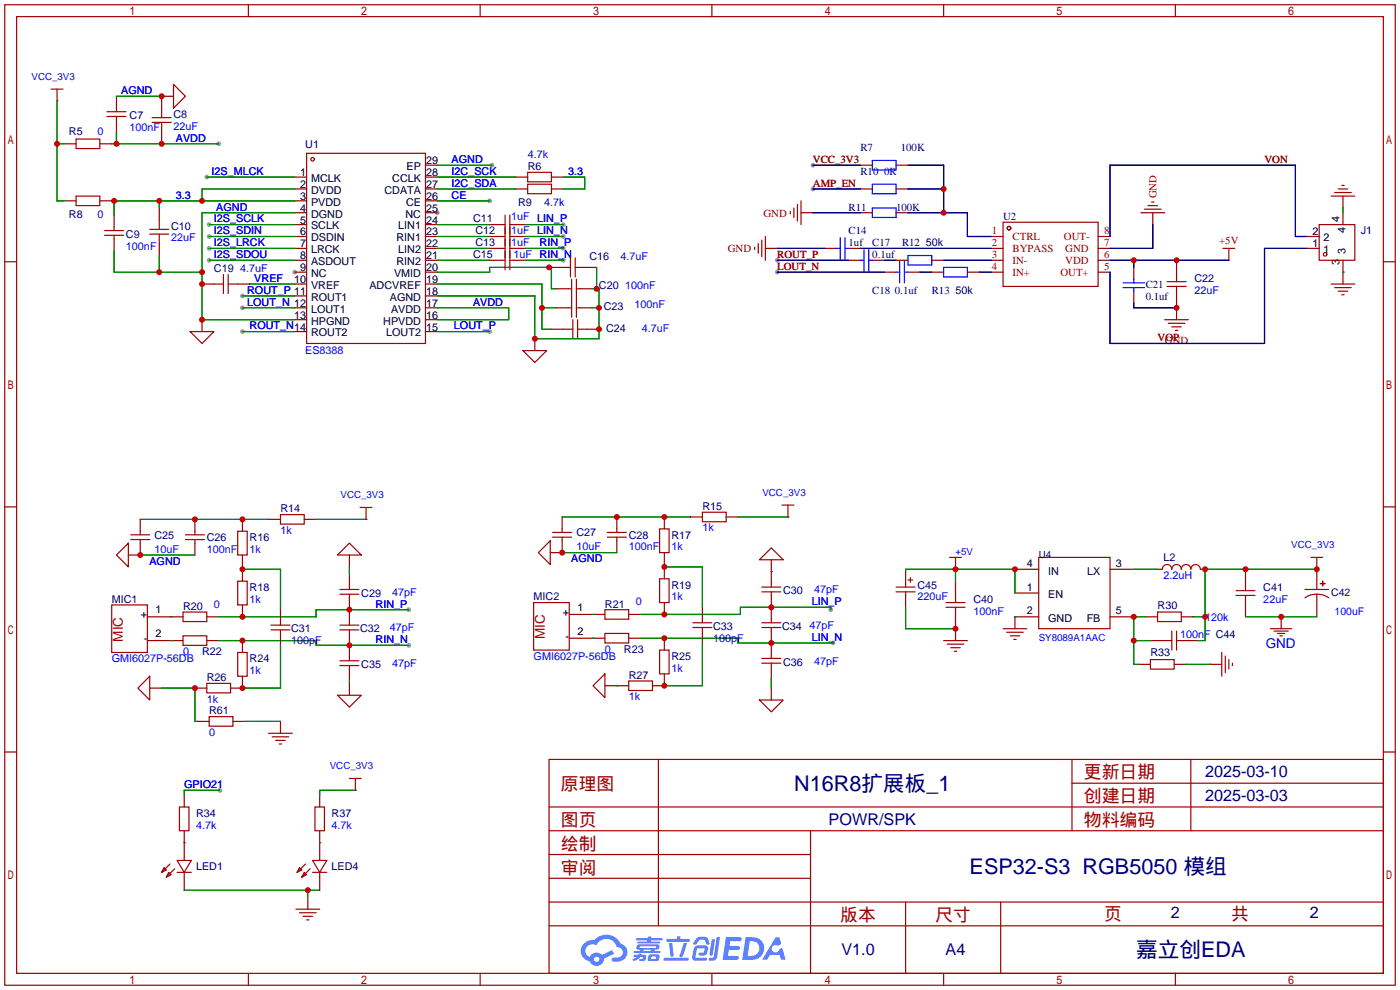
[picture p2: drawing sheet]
<svg xmlns="http://www.w3.org/2000/svg" width="299mm" height="212mm" viewBox="0 0 299 212" stroke-linecap="round" stroke-linejoin="round" font-family="sans-serif">
<g fill="#999">
<circle cx="63" cy="58.2" r=".51"/>
<circle cx="93.5" cy="45.5" r=".51"/>
<circle cx="47" cy="168.9" r=".51"/>
<circle cx="166.1" cy="55.6" r=".51"/>
<circle cx="166.1" cy="58.2" r=".51"/>
<circle cx="173.7" cy="40.4" r=".51"/>
<circle cx="105.2" cy="35.3" r=".51"/>
<circle cx="104.6" cy="42.9" r=".51"/>
<circle cx="51.8" cy="63.2" r=".51"/>
<circle cx="51.8" cy="65.8" r=".51"/>
<circle cx="51.8" cy="70.9" r=".51"/>
<circle cx="44.7" cy="53.1" r=".51"/>
<circle cx="44.7" cy="55.6" r=".51"/>
<circle cx="44.7" cy="48" r=".51"/>
<circle cx="44.7" cy="50.5" r=".51"/>
<circle cx="104.6" cy="70.9" r=".51"/>
<circle cx="44.2" cy="37.8" r=".51"/>
<circle cx="46.7" cy="30.7" r=".51"/>
<circle cx="173.7" cy="35.3" r=".51"/>
<circle cx="120.4" cy="48" r=".51"/>
<circle cx="120.4" cy="50.5" r=".51"/>
<circle cx="120.4" cy="53.1" r=".51"/>
<circle cx="120.4" cy="55.6" r=".51"/>
<circle cx="87.4" cy="130.3" r=".51"/>
<circle cx="87.4" cy="137.9" r=".51"/>
<circle cx="177.5" cy="130.3" r=".51"/>
<circle cx="178.1" cy="137.4" r=".51"/>
</g>
<g fill="none" stroke="#a10000" stroke-width=".25">
<path d="M1 1h297.2v209.6h-297.2zM3.6 3.6h292.1v204.4h-292.1zM53.1 1v2.6M102.6 1v2.6M152.1 1v2.6M201.7 1v2.6M251.2 1v2.6M1 55.9h2.6M295.7 55.9h2.5M1 108.3h2.6M295.7 108.3h2.5M1 160.7h2.6"/>
<path d="M117.3 162.3h178.4v45.7h-178.4zM117.3 177.5h178.4M117.3 172.5h178.4M140.7 162.3v35.6M173.2 177.5v30.5M229.1 162.3v15.2M229.1 167.4h66.6M254.5 162.3v15.2M295.7 160.7h2.5M117.3 182.6h55.9M117.3 197.9h178.4M117.3 192.8h178.4"/>
<path d="M117.3 187.7h55.9M193.5 192.8v15.2M213.9 192.8v15.2M53.1 208v2.6M102.6 208v2.6M152.1 208v2.6M201.7 208v2.6M251.2 208v2.6"/>
</g>
<g fill="#5487ff">
<path d="M155.2 200.3h2.6a.48 .48 0 0 1 .7 .4 .48 .48 0 0 1-.6 .4h-1.8l-.2 1.1h1.9a.43 .43 0 0 1 .4 .4 .43 .43 0 0 1-.5 .4h-1.9l-.2 1.3h1.7a.45 .45 0 0 1 .5 .2 .45 .45 0 0 1-.1 .6h-3.3z"/>
<path d="M165.7 200.3h.9l.4 1.5-.8 .3a.84 .84 0 0 0-1.2 .3 .84 .84 0 0 0 .4 1.1 .84 .84 0 0 0 1.1-.4l.1-.2 .6-.3 .7 2.5h-1l-.2-1h-2.1l-.6 1h-1.1z"/>
<path d="M152.1 200.8h.7l-.5 3.1a.36 .36 0 0 1-.3 .3 .36 .36 0 0 1-.4-.3z"/>
<path d="M153.2 200.2h.7l-.6 4.3a1.13 1.13 0 0 1-1.8 .6l.2-.4h.7l.2-.2z"/>
<path d="M148.9 200.6l.6-.4h1a.77 .77 0 0 1 .9 .5l.3 1-.2 .2h-.5l-.3-.9-.2-.2-1 .1-.7 1-.6-.1-.1-.2z"/>
<path d="M148.4 202.4l.6-.3h1.7a.81 .81 0 0 1 .7 .5 .81 .81 0 0 1-.2 .8 .81 .81 0 0 1-.9 .8h-.7a.32 .32 0 0 1-.3-.3 .32 .32 0 0 1 .4-.3h.7l.2-.9-1.6 .1-.4 1.8 2.2 .1a.32 .32 0 0 1 .3 .4 .32 .32 0 0 1-.4 .2h-2.2l-.5-.3-.1-.5z"/>
<path d="M141.9 204.7h5a.33 .33 0 0 1 .3 .3 .33 .33 0 0 1-.3 .3h-4.9l-.2-.1z"/>
<path d="M146.1 201.5h.8l-.7 2a.98 .98 0 0 1-.7 1.1l-.3-.3z"/>
<path d="M143 201.6h.7l.3 2.5a.34 .34 0 0 1-.3 .4 .34 .34 0 0 1-.4-.3z"/>
<path d="M142.5 200.7h2.1l.3-.6h.6l-.1 .6h1.7a.32 .32 0 0 1 .4 .3 .32 .32 0 0 1-.4 .3h-4.5l-.2-.2z"/>
<path d="M135.5 204.1h.9l.1-.3h.6v.3h.8a.82 .82 0 0 1-.5 1.3h-.8v-.4l.7-.1 .1-.3a.68 .68 0 0 0-1 .4l-1.1 .4-.1-.4 .9-.5h-.7z"/>
<path d="M136 200.5h2.4l.1-.3h.7v.3h2.2l.2 .3-.2 .2h-2.3v.2h1.8l.2 .3-.2 .1h-4.5l-.1-.4h2l.1-.2h-2.3l-.1-.2z"/>
<path d="M159.4 200.3l-.8 4.9h1.7a2.5 2.5 0 0 0 3-2.5 2.5 2.5 0 0 0-3.1-2.4zM160.3 201.1a1.61 1.61 0 0 1 2 1.5 1.61 1.61 0 0 1-1.8 1.7h-.7z"/>
<path d="M136.2 202a.55 .55 0 0 0-.2 .8 .55 .55 0 0 0 .7 .2l.1 .3h-1.3v.3l5.4 .1 .3-.2-.2-.2h-1.2l.2-.3a.7 .7 0 0 0 .8-.3 .7 .7 0 0 0 0-.8l-4.2-.1zM136.8 202.3l3.3-.1 .1 .1-.2 .3h-3.2zM137.5 203h1.7l-.2 .3h-1.4z"/>
<path d="M138.6 204.2a1.05 1.05 0 0 0 0 1.2 2.91 2.91 0 0 0 2.2-.2 .98 .98 0 0 0 0-1.2h-1.6zM139.2 204.5l.9-.1 .1 .4-.2 .2-.8-.1z"/>
<path d="M124.9 201.6a2.23 2.23 0 0 0-.7 2.3 2.23 2.23 0 0 0 1.8 1.6 1.58 1.58 0 0 0 1.8 .9 1.58 1.58 0 0 0 1.3-1.5l2.2-1.1-.5-.7-2.1 1a1.65 1.65 0 0 0-2.7 .4 1.45 1.45 0 0 1-.8-1.9 1.45 1.45 0 0 1 2-.7l.3 .1a2.3 2.3 0 0 1 2.3-1.3 2.3 2.3 0 0 1 2 1.7 1.12 1.12 0 0 1 1.3 1 1.12 1.12 0 0 1-1.1 1.2h-.7a.45 .45 0 0 0-.6 .4 .45 .45 0 0 0 .5 .5 2.21 2.21 0 0 0 2.2-.5 2.21 2.21 0 0 0 .5-2.3 2.13 2.13 0 0 0-1.3-1.1 3.3 3.3 0 0 0-5.6-.7l-1.1 .1zM127 205a.57 .57 0 0 1 1.1 0 .57 .57 0 0 1-1.1 0z"/>
</g>
<g fill="none" stroke="#870000" stroke-width=".25">
<path d="M12.2 21.6h.1M13.7 30.7h2.6M21.3 30.7h2.6M24.9 20.6v2.5M24.9 25.7v2.5M34.5 28.2v2.5M37.1 20.6h-2.6v2.5M63 37.8h2.5M90.9 37.8h2.6M90.9 35.3h2.6M110.2 37.8h2.6M117.9 37.8h2.5"/>
<path d="M183.9 35.3h2.5M191.5 35.3h2.6M13.7 42.9h2.6M21.3 42.9h2.6M24.4 46v2.5M24.4 51.1v2.5M34 44.4v2.6M34 52.1v2.5M63 50.5h2.5M63 53.1h2.5M63 55.6h2.5M63 58.2h2.5"/>
<path d="M63 45.5h2.5M63 40.4h2.5M63 48h2.5M63 42.9h2.5M90.9 50.5h2.6M90.9 53.1h2.6M90.9 55.6h2.6M90.9 58.2h2.6M90.9 45.5h2.6M90.9 40.4h2.6M90.9 48h2.6M90.9 42.9h2.6"/>
<path d="M104.6 50.5h2.6M104.6 53.1h2.6M104.6 55.6h2.6M104.6 48h2.6M109.7 50.5h2.6M109.7 53.1h2.6M109.7 55.6h2.6M109.7 48h2.6M110.2 40.4h2.6M117.3 57.2h2.6M117.9 40.4h2.5M125 57.2h2.5"/>
<path d="M166.1 53.1h.1M173.7 45.5h.1M176.3 53.1h2.5M181.4 53.1h2.5M181.4 55.6h2.5M183.9 45.5h2.5M183.9 40.4h2.5M186.4 55.6h2.6M189 58.2h2.5M191.5 55.6h2.6M191.5 45.5h2.6M191.5 40.4h2.6"/>
<path d="M194.1 58.2h2.5M199.1 55.6h2.6M199.1 58.2h2.6M206.8 58.2h2.5M211.8 50.5h2.6M211.8 53.1h2.6M211.8 55.6h2.6M211.8 58.2h2.6M234.7 50.5h2.5M234.7 53.1h2.5M234.7 55.6h2.5M234.7 58.2h2.5"/>
<path d="M242.3 57.2v2.5M246.4 48h.1M251.5 55.6v2.6M262.6 55.6h.1M279.4 50.5h2.5M279.4 53.1h2.5M287 41.9v2.5M287 45.5v2.5M287 55.6v5.1M43.2 60.7h2.5M43.2 68.3v2.6M50.8 60.7h2.5"/>
<path d="M63 65.8h2.5M63 60.7h2.5M63 63.2h2.5M63 68.3h2.5M63 70.9h2.5M90.9 65.8h2.6M90.9 60.7h2.6M90.9 63.2h2.6M90.9 68.3h2.6M90.9 70.9h2.6M114.3 72.4v2.5M117.9 70.4h2.5"/>
<path d="M118.9 65.8h2.5M118.9 61.7h2.5M124 65.8h2.5M124 61.7h2.5M125.5 70.4h2.5M242.3 62.2v2.6M251.5 65.8h.1M251.5 63.2v2.6M30 111v2.5M30 116.1v2.5h-2.6M41.7 111v2.5M41.7 116.1v2.5"/>
<path d="M51.8 111v2.5M51.8 118.6v2.6M57.4 111h2.5M65 111h2.6M74.7 118.6v2.6M78.2 111h.1M120.1 110.5v2.5M120.1 115.6v2.5h-2.5M131.8 110.5v2.5M131.8 115.6v2.5M142 110.5v2.5M142 118.1v2.5"/>
<path d="M147.6 110.5h2.5M155.2 110.5h2.5M164.8 119.6v5.1M168.4 110.5h.1M31.5 131.8h7.6M31.5 136.9h7.6M44.2 131.8h2.5M44.2 136.9h2.5M51.8 121.7v2.5M51.8 129.3v2.5M51.8 136.9v2.5M59.9 130.3v2.5"/>
<path d="M59.9 135.4v2.5M74.7 122.7v2.5M74.7 127.8v5M74.7 135.4v5.1M121.7 136.4h7.6M121.7 131.3h7.6M134.4 136.4h2.5M134.4 131.3h2.5M142 121.2v2.5M142 128.8v2.5M142 136.4v2.5M150.1 129.8v2.5"/>
<path d="M150.1 134.9v2.5M164.8 127.3v5M164.8 134.9v5.1M193.5 122.2v2.5M193.5 127.3v2.5M204.2 121.7h.1M204.2 134.4h.1M204.2 124.2v2.5M204.2 131.8v2.6M216.9 131.8h.1M216.9 126.7h5.1M216.9 131.8h5.1"/>
<path d="M216.9 121.7h5.1M237.2 131.8h5.1M237.2 121.7h5.1M244.9 131.8h2.5M245.9 136.9h2.5M247.4 121.7h1M252.5 131.8h2.5M253.5 136.9h2.5M256.5 121.7h1.1M266.2 121.7v2.5M266.2 129.3v2.5M273.8 131.8h.1"/>
<path d="M281.4 121.7h.1M281.4 121.7v4.3M281.4 127v4.8M32 147.1h2.5M41.7 147.1h2.5M42.2 154.2h2.5M49.8 154.2h2.5M51.8 144.5v2.6h-2.5M59.9 154.2v2.5M74.7 143v2.5M74.7 146.1v2.5M129.3 146.6h5.1"/>
<path d="M142 144v2.6h-2.6M164.8 142.5v2.5M164.8 147.1v2.5M243.3 142h2.6M251 142h2.5M258.6 142h.1M39.4 169.9v2.6M39.4 177.5v6.4M68.3 169.9v2.6M68.3 177.5v6.4M75.9 168.9h.1M39.4 186.4v3.8"/>
<path d="M65.8 191.8v2.5M68.3 186.4v3.8"/>
</g>
<g fill="none" stroke="#a10000" stroke-width=".25">
<path d="M10.9 19.1h2.6M12.2 19.1v2.5M37.1 18l2.5 2.6-2.5 2.5zM16.3 29.7h5v2.1h-5zM22.9 24.9h4M22.9 23.9h4M24.9 23.1v.8M24.9 24.9v.8M32.5 26.2h4.1M32.5 25.1h4.1M34.5 23.1v2M34.5 26.2v2"/>
<path d="M65.5 32.8h25.4v40.6h-25.4zM112.8 36.8h5.1v2.1h-5.1zM112.8 39.4h5.1v2h-5.1zM286.8 39.6h.5M16.3 41.9h5v2h-5zM22.4 50.3h4M22.4 49.3h4M24.4 48.5v.8M24.4 50.3v.8M32 50h4.1M32 49h4.1M34 47v2"/>
<path d="M34 50v2.1M47.8 58.7v4M48.8 58.7v4M107.2 48h.7M107.2 50.5h.7M107.2 53.1h.7M107.2 55.6h.7M107.9 46v11.7M109 46v11.7M109 48h.7M109 50.5h.7M109 53.1h.7"/>
<path d="M109 55.6h.7M119.9 57.2h2M121.9 55.1v4.1M122.2 59.7v8.1M122.9 55.1v4.1M122.9 57.2h2.1M123.2 59.7v8.1M214.4 47.5h20.3v13.7h-20.3zM251.5 58.2v2M281.9 48h7.7v7.6h-7.7zM284.5 41.9h5.1M285.2 41.1h3.6"/>
<path d="M286 40.4h2M40.6 70.9h5.1l-2.5 2.5zM45.7 60.7h2.1M48.8 60.7h2M111.8 74.9h5l-2.5 2.6zM120.4 70.4h2M121.4 61.7h.8M121.4 65.8h.8M122.4 68.3v4.1M123.2 61.7h.8M123.2 65.8h.8M123.4 68.3v4.1"/>
<path d="M123.4 70.4h2.1M249.4 61.2h4.1M249.4 60.2h4.1M251.5 61.2v2M284.5 60.7h5.1M285.2 61.5h3.6M286 62.2h2M286.8 63h.5M27.4 116.1v5.1l-2.5-2.6zM27.9 115.3h4.1M27.9 114.3h4.1M30 113.5v.8"/>
<path d="M30 115.3v.8M39.6 115.3h4.1M39.6 114.3h4.1M41.7 113.5v.8M41.7 115.3v.8M50.8 113.5h2v5.1h-2zM59.9 110h5.1v2h-5.1zM74.7 116.1l2.5 2.5h-5.1zM77 108.5h2.5M78.2 108.5v2.5M117.6 115.6v5l-2.5-2.5zM118.1 114.8h4.1"/>
<path d="M118.1 113.8h4.1M120.1 113v.8M120.1 114.8v.8M129.8 114.8h4.1M129.8 113.8h4.1M131.8 113v.8M131.8 114.8v.8M141 113h2v5.1h-2zM150.1 109.5h5.1v2h-5.1zM162.3 119.6l2.5-2.5 2.6 2.5zM167.1 107.9h2.6M168.4 107.9v2.6"/>
<path d="M202.9 119.1h2.6M204.2 119.1v2.6M222 119.1h15.2v15.3h-15.2zM280.2 119.1h2.5M281.4 119.1v2.6M23.9 129.3h7.6v10.1h-7.6zM39.1 130.8h5.1v2h-5.1zM39.1 135.9h5.1v2h-5.1zM50.8 124.2h2v5.1h-2zM50.8 139.4h2v5.1h-2zM57.9 134.6h4.1M57.9 133.6h4.1"/>
<path d="M59.9 132.8v.8M59.9 134.6v.8M72.6 126h4.1M72.6 134.6h4.1M72.6 133.6h4.1M72.6 127h4.1M74.7 125.2v.8M74.7 127v.8M74.7 132.8v.8M74.7 134.6v.8M114 128.8h7.7v10.1h-7.7zM129.3 130.3h5.1v2h-5.1z"/>
<path d="M129.3 135.4h5.1v2h-5.1zM141 123.7h2v5.1h-2zM141 138.9h2v5.1h-2zM148.1 134.1h4M148.1 133.1h4M150.1 132.3v.8M150.1 134.1v.8M162.8 134.1h4.1M162.8 133.1h4.1M162.8 126.5h4.1M162.8 125.5h4.1M164.8 124.7v.8"/>
<path d="M164.8 126.5v.8M164.8 132.3v.8M164.8 134.1v.8M164.8 140v.7M191.5 126.5h4.1M191.5 125.5h4.1M193.5 124.7v.8M193.5 126.5v.8M194.1 124h1M194.6 123.4v1.1M201.7 136.9h5.1M202.2 129.8h4"/>
<path d="M202.2 128.8h4M202.4 137.7h3.6M203.2 138.4h2M204 139.2h.5M204.2 126.7v2.1M204.2 129.8v2M204.2 134.4v2.5M214.4 134.4h5.1M215.1 135.1h3.6M215.9 135.9h2M216.7 136.7h.5M216.9 131.8v2.6"/>
<path d="M247.4 130.8h5.1v2h-5.1zM248.4 121.7a1.02 1.02 0 0 1 1-1 1.02 1.02 0 0 1 1 1 1.02 1.02 0 0 1 1.1-1.1 1.02 1.02 0 0 1 1 1.1 1.02 1.02 0 0 1 1-1.1 1.02 1.02 0 0 1 1 1.1 1.02 1.02 0 0 1 1-1.1 1.02 1.02 0 0 1 1 1.1M248.4 136.9h2M250.4 134.9v4M251.5 136.9h2M251.5 134.9v4M261.1 139.4v5.1M264.2 127.3h4M264.2 126.2h4M266.2 124.2v2M266.2 127.3v2M271.5 134.4h4.6"/>
<path d="M272.3 134.9h3M273 135.4h1.6M273.6 135.9h.5M273.8 131.8v2.6M278.9 127.8a4.6 4.6 0 0 1 5.1 0M278.9 126h5.1M282.2 124.7h1zM282.7 124.2v1zM29.5 147.1l2.5-2.6v5.1zM44.2 146.1h5.1v2h-5.1zM44.7 153.2h5.1v2h-5.1zM57.4 156.7h5.1"/>
<path d="M58.2 157.5h3.5M58.9 158.2h2.1M59.7 159h.5M72.1 148.6h5.1l-2.5 2.5zM72.6 142.2h4.1M72.6 141.2h4.1M74.7 140.5v.7M74.7 142.2v.8M126.7 146.6l2.6-2.6v5.1zM134.4 145.5h5v2.1h-5zM162.3 149.6h5.1l-2.6 2.5zM162.8 141.7h4.1"/>
<path d="M162.8 140.7h4.1M164.8 141.7v.8M245.9 141h5.1v2h-5.1zM258.6 142h2.5M261.9 140.2v3.6M262.6 141v2M263.4 141.7v.5M38.4 172.5h2v5h-2zM67.3 172.5h2v5h-2zM74.7 166.4h2.5M75.9 166.4v2.5M35.1 185.4l.5 .5-1.1 .5z"/>
<path d="M36.1 186.4l.5 .5-1 .6zM36.3 184.7l-1.8 1.7M37.3 185.7l-1.7 1.8M37.8 183.9h3.1l-1.5 2.5zM37.8 186.4h3.1M63.2 194.3h5.1M64 185.4l.5 .5-1 .5zM64 195.1h3.6M64.8 195.8h2M65 186.4l.5 .5-1 .6zM65.3 184.7l-1.8 1.7M65.5 196.6h.5"/>
<path d="M66.3 185.7l-1.8 1.8M66.8 183.9h3l-1.5 2.5zM66.8 186.4h3"/>
<circle cx="66.8" cy="34" r=".38"/>
<circle cx="215.6" cy="48.8" r=".38"/>
<circle cx="283.2" cy="54.4" r=".38"/>
</g>
<g fill="none" stroke="#008700" stroke-width=".25">
<path d="M12.2 21.6v21.3h1.5M12.2 30.7h1.5M23.9 30.7h22.8M24.9 28.2v2.5M24.9 20.6h9.6M44.2 37.8h18.8M93.5 35.3h11.7M93.5 37.8h16.7M120.4 37.8h4.6v2.6h-4.6M23.9 42.9h39.1M24.4 42.9v3.1M24.4 53.6v4.6h18.8"/>
<path d="M34 42.9v1.5M34 54.6v3.6M44.7 48h18.3M44.7 50.5h18.3M44.7 53.1h18.3M44.7 55.6h18.3M63 40.4h-19.8v2.5M63 45.5h-19.8v22.8h19.8M93.5 40.4h16.7M93.5 42.9h11.1M93.5 48h11.1M93.5 50.5h11.1"/>
<path d="M93.5 53.1h11.1M93.5 55.6h11.1M93.5 58.2h11.1v-1h13.3v4.5h1M112.3 48h8.1M112.3 50.5h8.1M112.3 53.1h8.1M112.3 55.6h8.1M127.5 57.2v4.5M287 58.2h.1M287 44.4v1.1M51.8 65.8h11.2M51.8 63.2h11.2"/>
<path d="M51.8 70.9h11.2M53.3 60.7h9.7M93.5 60.7h22.3v9.7h2.1M93.5 65.8h15.2v2.5h-15.2M93.5 70.9h11.1M115.8 65.8h3.1M126.5 65.8h1.5M126.5 61.7h1.5v10.7h-13.7v-9.2h-20.8M30 111h27.4M30 118.6h11.7M67.6 111h10.6M120.1 110.5h27.5"/>
<path d="M120.1 118.1h11.7M157.7 110.5h10.7M36.6 131.8h.1M36.6 136.9h.1M46.7 136.9h20.9v1h19.8M51.8 121.2v.5h8.1v8.6M59.9 137.9v9.2h-8.1M74.7 121.2v1.5M87.4 130.3h-19.8v1.5h-20.9M126.7 131.3h.1M126.7 136.4h.1M136.9 136.4h20.8v1h20.4"/>
<path d="M142 120.6v.6h8.1v8.6M150.1 137.4v9.2h-8.1M164.8 122.2h.1M177.5 130.3v-.5h-19.3v1.5h-21.3M193.5 122.2v-.5h23.4v5M193.5 129.8v4.6h10.7M204.2 121.7v2.5M216.9 131.8h.1M242.3 121.7h5.1M242.3 136.9h3.6M244.9 131.8h-2.6v10.2h1M255 131.8h2.6"/>
<path d="M266.2 131.8h15.2M281.4 121.7h-23.8v15.2h-1.6M34.5 147.1h7.2v7.1h.5M52.3 154.2h7.6M74.7 145.5v.6M131.8 146.6h.1M164.8 145v2.1M253.5 142h5.1M47 168.9h-7.6v1M75.9 168.9h-7.6v1M39.4 180.1h.1M39.4 190.2h28.9"/>
<path d="M65.8 190.2v1.6M68.3 180.1h.1"/>
</g>
<g fill="none" stroke="#00f" stroke-width=".25">
<path d="M186.4 34.3h5.1v2h-5.1zM186.4 39.4h5.1v2h-5.1zM178.8 53.1h.8M179.6 50.8v4.6M180.6 53.1h.8M180.6 50.8v4.6M183.9 55.6h.8M184.7 53.3v4.6M185.7 55.6h.7M185.7 53.3v4.6M186.4 44.4h5.1v2.1h-5.1zM191.5 58.2h.8"/>
<path d="M192.3 55.9v4.6M193.3 58.2h.8M193.3 55.9v4.6M194.1 54.6h5v2h-5zM201.7 57.2h5.1v2h-5.1zM242.3 59.7v.8M240 61.5h4.6M240 60.5h4.6M242.3 61.5v.7"/>
</g>
<g fill="none" stroke="#800000" stroke-width=".25">
<path d="M161.3 52.8v.5M162.1 52.1v2M162.8 51.3v3.6M163.6 53.1h2.5M163.6 50.5v5.1M168.9 45.2v.5M169.7 44.4v2.1M170.4 43.7v3.5M171.2 45.5h2.5M171.2 42.9v5.1M243.8 45.5h5.1M244.6 44.7h3.6"/>
<path d="M245.4 43.9h2M246.1 43.2h.5M246.4 45.5v2.5M261.4 53.1h2.5M262.6 53.1v2.5M248.9 68.3h5.1M249.7 69.1h3.5M250.4 69.8h2.1M251.2 70.6h.5M251.5 65.8v2.5"/>
</g>
<g fill="none" stroke="#000080" stroke-width=".25">
<path d="M173.7 35.3h10.2M194.1 35.3h7.6v10.2M166.1 55.6h15.3M166.1 58.2h22.9M166.1 53.1h10.2M173.7 45.5h10.2M173.7 40.4h10.2M183.9 53.1h27.9M189 55.6h2.5M194.1 45.5h12.7v5h5M194.1 40.4h7.6M196.6 58.2h2.5"/>
<path d="M201.7 55.6h10.1M209.3 58.2h2.5M237.2 55.6h25.4M237.2 50.5v-15.2h39.7v15.2h2.5M242.3 55.6v1.6M246.4 48v5.1h-9.2M279.4 53.1h-9.1v20.3h-33.1v-15.2M242.3 64.8v1h9.2"/>
</g>
<g fill="#c00">
<circle cx="216.9" cy="121.7" r=".63"/>
<circle cx="204.2" cy="121.7" r=".63"/>
<circle cx="242.3" cy="131.8" r=".63"/>
<circle cx="242.3" cy="136.9" r=".63"/>
<circle cx="257.6" cy="121.7" r=".63"/>
<circle cx="257.6" cy="131.8" r=".63"/>
<circle cx="266.2" cy="121.7" r=".63"/>
<circle cx="281.4" cy="121.7" r=".63"/>
<circle cx="273.8" cy="131.8" r=".63"/>
<circle cx="65.8" cy="190.2" r=".63"/>
<circle cx="201.7" cy="45.5" r=".63"/>
<circle cx="201.7" cy="40.4" r=".63"/>
<circle cx="242.3" cy="55.6" r=".63"/>
<circle cx="251.5" cy="55.6" r=".63"/>
<circle cx="251.5" cy="65.8" r=".63"/>
<circle cx="115.8" cy="65.8" r=".63"/>
<circle cx="43.2" cy="42.9" r=".63"/>
<circle cx="34" cy="42.9" r=".63"/>
<circle cx="24.4" cy="42.9" r=".63"/>
<circle cx="24.9" cy="30.7" r=".63"/>
<circle cx="34.5" cy="30.7" r=".63"/>
<circle cx="12.2" cy="30.7" r=".63"/>
<circle cx="34.5" cy="20.6" r=".63"/>
<circle cx="117.3" cy="57.1" r=".63"/>
<circle cx="51.8" cy="131.8" r=".63"/>
<circle cx="74.7" cy="130.3" r=".63"/>
<circle cx="51.8" cy="136.9" r=".63"/>
<circle cx="74.7" cy="137.9" r=".63"/>
<circle cx="51.8" cy="121.7" r=".63"/>
<circle cx="41.7" cy="111" r=".63"/>
<circle cx="51.8" cy="111" r=".63"/>
<circle cx="30" cy="118.6" r=".63"/>
<circle cx="114.3" cy="72.4" r=".63"/>
<circle cx="128" cy="70.4" r=".63"/>
<circle cx="128" cy="65.8" r=".63"/>
<circle cx="127.5" cy="61.7" r=".63"/>
<circle cx="43.2" cy="68.3" r=".63"/>
<circle cx="43.2" cy="60.7" r=".63"/>
<circle cx="43.2" cy="58.2" r=".63"/>
<circle cx="34" cy="58.2" r=".63"/>
<circle cx="51.8" cy="147.1" r=".63"/>
<circle cx="41.7" cy="147.1" r=".63"/>
<circle cx="142" cy="131.3" r=".63"/>
<circle cx="164.8" cy="129.8" r=".63"/>
<circle cx="142" cy="136.4" r=".63"/>
<circle cx="164.8" cy="137.4" r=".63"/>
<circle cx="142" cy="121.2" r=".63"/>
<circle cx="131.8" cy="110.5" r=".63"/>
<circle cx="142" cy="110.5" r=".63"/>
<circle cx="120.1" cy="118.1" r=".63"/>
<circle cx="142" cy="146.6" r=".63"/>
<circle cx="204.2" cy="134.4" r=".63"/>
</g>
<g font-size="4.6" fill="#000080">
<text x="169.8" y="169">N16R8扩展板_1</text>
<text x="207.2" y="186.8">ESP32-S3 RGB5050 模组</text>
<text x="242.8" y="204.6">嘉立创EDA</text>
</g>
<g font-size="3.8" fill="#a00000">
<text x="231.6" y="166.4">更新日期</text>
<text x="119.9" y="168.9">原理图</text>
<text x="231.6" y="171.5">创建日期</text>
<text x="119.9" y="176.5">图页</text>
<text x="231.6" y="176.5">物料编码</text>
<text x="119.9" y="181.6">绘制</text>
<text x="119.9" y="186.7">审阅</text>
<text x="179.6" y="196.9">版本</text>
<text x="199.9" y="196.9">尺寸</text>
<text x="236" y="196.6">页</text>
<text x="263.1" y="196.6">共</text>
</g>
<g font-size="3.5" fill="#000080">
<text x="257.6" y="166.1">2025-03-10</text>
<text x="257.6" y="171.1">2025-03-03</text>
<text x="177.1" y="176.2">POWR/SPK</text>
<text x="250.2" y="196.3">2</text>
<text x="280" y="196.3">2</text>
<text x="179.8" y="204.2">V1.0</text>
<text x="202.1" y="204.2">A4</text>
</g>
<g font-size="2.9" fill="#a00000">
<text x="26.3" y="137.1" transform="rotate(-90 26.3 137.1)">MIC</text>
<text x="116.5" y="136.6" transform="rotate(-90 116.5 136.6)">MIC</text>
</g>
<text font-size="2.9" fill="#00f" x="270.5" y="138.5">GND</text>
<g font-size="2.3" fill="#00f">
<text x="25.9" y="20.1">AGND</text>
<text x="20.8" y="28.7">0</text>
<text x="27.7" y="28">100nF</text>
<text x="37.1" y="27.7">22uF</text>
<text x="37.6" y="30.3">AVDD</text>
<text x="96.5" y="34.8">AGND</text>
<text x="112.8" y="33.8">4.7k</text>
<text x="45.2" y="37.4">I2S_MLCK</text>
<text x="96.5" y="37.4">I2C_SCK</text>
<text x="96.5" y="39.9">I2C_SDA</text>
<text x="121.4" y="37.4">3.3</text>
<text x="20.8" y="46.5">0</text>
<text x="37.6" y="42.5">3.3</text>
<text x="45.7" y="47.5">I2S_SCLK</text>
<text x="46.2" y="45">AGND</text>
<text x="96.5" y="42.5">CE</text>
<text x="109.2" y="47">1uF LIN_P</text>
<text x="116.3" y="44">4.7k</text>
<text x="26.9" y="53.4">100nF</text>
<text x="36.6" y="51.6">22uF</text>
<text x="45.7" y="52.6">I2S_LRCK</text>
<text x="45.7" y="50.1">I2S_SDIN</text>
<text x="109.2" y="50.1">1uF LIN_N</text>
<text x="109.2" y="52.6">1uF</text>
<text x="115.3" y="52.6">RIN_P</text>
<text x="45.7" y="55.2">I2S_SDOU</text>
<text x="51.3" y="58.2">4.7uF</text>
<text x="109.7" y="55.2">1uF RIN_N</text>
<text x="132.6" y="55.7">4.7uF</text>
<text x="52.8" y="62.8">ROUT_P 11</text>
<text x="52.8" y="65.3">LOUT_N 12</text>
<text x="54.4" y="60.2">VREF</text>
<text x="101.1" y="65.3">AVDD</text>
<text x="133.6" y="61.8">100nF</text>
<text x="135.6" y="65.8">100nF</text>
<text x="255.3" y="62.8">22uF</text>
<text x="53.3" y="70.4">ROUT_N14</text>
<text x="97" y="70.4">LOUT_P</text>
<text x="137.2" y="70.9">4.7uF</text>
<text x="65.2" y="75.6">ES8388</text>
<text x="150.1" y="113.6">1k</text>
<text x="33" y="118.2">10uF</text>
<text x="44.2" y="118.2">100nF</text>
<text x="53.3" y="118.2">1k</text>
<text x="59.9" y="114.1">1k</text>
<text x="123.2" y="117.6">10uF</text>
<text x="134.4" y="117.6">100nF</text>
<text x="143.5" y="117.6">1k</text>
<text x="31.9" y="120.7">AGND</text>
<text x="122.1" y="120.2">AGND</text>
<text x="248.7" y="123.7">2.2uH</text>
<text x="45.7" y="129.8">0</text>
<text x="53.3" y="128.8">1k</text>
<text x="80.3" y="129.8">RIN_P</text>
<text x="83.8" y="127.3">47pF</text>
<text x="135.9" y="129.3">0</text>
<text x="143.5" y="128.3">1k</text>
<text x="173.5" y="129.3">LIN_P</text>
<text x="174" y="126.8">47pF</text>
<text x="196.1" y="128.3">220uF</text>
<text x="208" y="131.4">100nF</text>
<text x="270" y="128.8">22uF</text>
<text x="62.2" y="137.7">100pF</text>
<text x="80.3" y="137.5">RIN_N</text>
<text x="83.3" y="134.9">47pF</text>
<text x="152.4" y="137.2">100pF</text>
<text x="173" y="134.4">47pF</text>
<text x="173.5" y="137">LIN_N</text>
<text x="252.2" y="136.4">100nF C44</text>
<text x="257.6" y="132.6">120k</text>
<text x="23.9" y="141.5">GMI6027P-56DB</text>
<text x="39.1" y="140">0</text>
<text x="83.8" y="142.5">47pF</text>
<text x="114" y="141">GMI6027P-56DB</text>
<text x="129.3" y="139.5">0</text>
<text x="143.5" y="143.6">1k</text>
<text x="174" y="142">47pF</text>
<text x="53.3" y="144.1">1k</text>
<text x="134.4" y="149.7">1k</text>
<text x="44.2" y="150.2">1k</text>
<text x="44.7" y="157.3">0</text>
<text x="39.4" y="168.4">GPIO21</text>
<text x="41.9" y="177.1">4.7k</text>
<text x="70.9" y="177.1">4.7k</text>
</g>
<g font-size="2.3" fill="#000080">
<text x="14.7" y="28.7">R5</text>
<text x="27.7" y="25.4">C7</text>
<text x="37.1" y="25.2">C8</text>
<text x="65.2" y="31.6">U1</text>
<text x="183.9" y="32.3">R7</text>
<text x="192.5" y="32.3">100K</text>
<text x="112.8" y="36.4">R6</text>
<text x="183.9" y="37.4">R10</text>
<text x="189" y="37.4">0R</text>
<text x="14.7" y="46.5">R8</text>
<text x="101.1" y="47.5">C11</text>
<text x="110.7" y="44">R9</text>
<text x="181.4" y="45">R11</text>
<text x="191.5" y="45">100K</text>
<text x="214.4" y="47">U2</text>
<text x="26.9" y="50.8">C9</text>
<text x="36.6" y="49.1">C10</text>
<text x="101.6" y="50.1">C12</text>
<text x="101.6" y="52.6">C13</text>
<text x="181.4" y="50.1">C14</text>
<text x="181.4" y="52.6">1uf</text>
<text x="186.4" y="52.6">C17</text>
<text x="192.8" y="52.6">R12</text>
<text x="197.9" y="52.6">50k</text>
<text x="290.8" y="50.1">J1</text>
<text x="45.7" y="58.2">C19</text>
<text x="101.1" y="55.2">C15</text>
<text x="126" y="55.7">C16</text>
<text x="186.4" y="55.2">0.1uf</text>
<text x="128" y="61.8">C20</text>
<text x="186.4" y="62.8">C18</text>
<text x="191.3" y="62.8">0.1uf</text>
<text x="199.1" y="62.8">R13</text>
<text x="204.2" y="62.8">50k</text>
<text x="244.9" y="61.5">C21</text>
<text x="244.9" y="64.1">0.1uf</text>
<text x="255.3" y="60.2">C22</text>
<text x="129" y="66.3">C23</text>
<text x="129.5" y="70.9">C24</text>
<text x="59.9" y="109.5">R14</text>
<text x="150.1" y="109">R15</text>
<text x="33" y="115.1">C25</text>
<text x="44.2" y="115.6">C26</text>
<text x="53.3" y="115.6">R16</text>
<text x="123.2" y="114.6">C27</text>
<text x="134.4" y="115.1">C28</text>
<text x="143.5" y="115.1">R17</text>
<text x="248.7" y="119.9">L2</text>
<text x="143.5" y="125.8">R19</text>
<text x="196.1" y="125.8">C45</text>
<text x="23.9" y="128.8">MIC1</text>
<text x="39.1" y="130.3">R20</text>
<text x="53.3" y="126.3">R18</text>
<text x="77.2" y="127.6">C29</text>
<text x="114" y="128.3">MIC2</text>
<text x="129.3" y="129.8">R21</text>
<text x="167.4" y="127">C30</text>
<text x="208" y="128.8">C40</text>
<text x="247.4" y="130.1">R30</text>
<text x="270" y="126.3">C41</text>
<text x="62.2" y="135.2">C31</text>
<text x="77" y="135.2">C32</text>
<text x="152.4" y="134.7">C33</text>
<text x="167.1" y="134.7">C34</text>
<text x="43.2" y="140">R22</text>
<text x="53.3" y="141.5">R24</text>
<text x="77.2" y="142.8">C35</text>
<text x="133.3" y="139.5">R23</text>
<text x="143.5" y="141">R25</text>
<text x="167.4" y="142.3">C36</text>
<text x="245.9" y="140.3">R33</text>
<text x="44.2" y="145.6">R26</text>
<text x="134.4" y="145.1">R27</text>
<text x="44.7" y="152.7">R61</text>
<text x="41.9" y="174.5">R34</text>
<text x="70.9" y="174.5">R37</text>
<text x="41.9" y="186">LED1</text>
<text x="70.9" y="186">LED4</text>
</g>
<g font-size="2.3">
<text x="91.1" y="35.1">29</text>
<text x="64.1" y="37.6">1</text>
<text x="64.1" y="40.2">2</text>
<text x="66.5" y="38.9">MCLK</text>
<text x="66.5" y="41.4">DVDD</text>
<text x="82.2" y="41.4">CDATA</text>
<text x="83.8" y="38.9">CCLK</text>
<text x="86.9" y="36.3">EP</text>
<text x="91.1" y="40.2">27</text>
<text x="91.1" y="37.6">28</text>
<text x="64.1" y="42.7">3</text>
<text x="64.1" y="45.2">4</text>
<text x="64.1" y="47.8">5</text>
<text x="66.5" y="44">PVDD</text>
<text x="66.5" y="46.5">DGND</text>
<text x="86.7" y="46.5">NC</text>
<text x="86.8" y="44">CE</text>
<text x="91.1" y="47.8">24</text>
<text x="91.1" y="45.2">25</text>
<text x="91.1" y="42.7">26</text>
<text x="286.3" y="47.4" transform="rotate(-90 286.3 47.4)">4</text>
<text x="64.1" y="50.3">6</text>
<text x="64.1" y="52.9">7</text>
<text x="66.5" y="49">SCLK</text>
<text x="66.5" y="51.6">DSDIN</text>
<text x="84.7" y="51.6">RIN1</text>
<text x="85.1" y="49">LIN1</text>
<text x="91.1" y="52.9">22</text>
<text x="91.1" y="50.3">23</text>
<text x="280.5" y="50.3">2</text>
<text x="280.5" y="52.9">1</text>
<text x="282.9" y="51.6">2</text>
<text x="287.6" y="49.7" transform="rotate(-90 287.6 49.7)">4</text>
<text x="64.1" y="55.4">8</text>
<text x="64.1" y="57.9">9</text>
<text x="66.5" y="54.1">LRCK</text>
<text x="66.5" y="56.7">ASDOUT</text>
<text x="66.5" y="59.2">NC</text>
<text x="84.2" y="59.2">VMID</text>
<text x="84.7" y="56.7">RIN2</text>
<text x="85.1" y="54.1">LIN2</text>
<text x="91.1" y="57.9">20</text>
<text x="91.1" y="55.4">21</text>
<text x="282.9" y="54.1">1</text>
<text x="286.3" y="56.6" transform="rotate(-90 286.3 56.6)">3</text>
<text x="287.6" y="54.2" transform="rotate(-90 287.6 54.2)">3</text>
<text x="62.8" y="60.5">10</text>
<text x="66.5" y="61.7">VREF</text>
<text x="66.5" y="64.3">ROUT1</text>
<text x="79" y="61.7">ADCVREF</text>
<text x="83.3" y="64.3">AGND</text>
<text x="91.1" y="65.6">17</text>
<text x="91.1" y="63">18</text>
<text x="91.1" y="60.5">19</text>
<text x="62.8" y="68.1">13</text>
<text x="66.5" y="66.8">LOUT1</text>
<text x="66.5" y="69.4">HPGND</text>
<text x="66.5" y="71.9">ROUT2</text>
<text x="81.9" y="69.4">HPVDD</text>
<text x="82.5" y="71.9">LOUT2</text>
<text x="83.6" y="66.8">AVDD</text>
<text x="91.1" y="70.6">15</text>
<text x="91.1" y="68.1">16</text>
<text x="219.4" y="121.2">4</text>
<text x="224" y="122.8">IN</text>
<text x="232.4" y="122.8">LX</text>
<text x="238.5" y="121.2">3</text>
<text x="33.3" y="131.1">1</text>
<text x="120.3" y="131.6">+</text>
<text x="123.4" y="130.6">1</text>
<text x="219.4" y="126.2">1</text>
<text x="219.4" y="131.3">2</text>
<text x="224" y="127.9">EN</text>
<text x="238.5" y="131.3">5</text>
<text x="30.1" y="132.1">+</text>
<text x="30.7" y="137.2">-</text>
<text x="33.3" y="136.2">2</text>
<text x="120.9" y="136.7">-</text>
<text x="123.4" y="135.7">2</text>
<text x="224" y="133">GND</text>
<text x="232.3" y="133">FB</text>
</g>
<g font-size="2.3" fill="#800000">
<text x="173.7" y="34.8">VCC_3V3</text>
<text x="270.3" y="34.8">VON</text>
<text x="173.7" y="39.9">AMP_EN</text>
<text x="163.2" y="46.3">GND</text>
<text x="247.2" y="42.4" transform="rotate(-90 247.2 42.4)">GND</text>
<text x="155.5" y="53.9">GND</text>
<text x="260.6" y="52.1">+5V</text>
<text x="166.1" y="55.2">ROUT_P</text>
<text x="166.1" y="57.7">LOUT_N</text>
<text x="247.4" y="72.9">VOP</text>
<text x="249" y="73.5">GND</text>
</g>
<g font-size="2.3" fill="#800">
<text x="212" y="50.1">1</text>
<text x="212" y="52.6">2</text>
<text x="216.4" y="51.4">CTRL</text>
<text x="216.4" y="53.9">BYPASS</text>
<text x="227.4" y="51.4">OUT-</text>
<text x="227.7" y="53.9">GND</text>
<text x="236" y="52.6">7</text>
<text x="236" y="50.1">8</text>
<text x="212" y="55.2">3</text>
<text x="212" y="57.7">4</text>
<text x="216.4" y="56.4">IN-</text>
<text x="216.4" y="59">IN+</text>
<text x="226.6" y="59">OUT+</text>
<text x="227.7" y="56.4">VDD</text>
<text x="236" y="57.7">5</text>
<text x="236" y="55.2">6</text>
</g>
<text font-size="2.2" fill="#000080" x="284.5" y="127.5">C42</text>
<text font-size="2.2" fill="#00f" x="285.2" y="131.4">100uF</text>
<g font-size="2.1" fill="#00f">
<text x="6.7" y="17.1">VCC_3V3</text>
<text x="72.8" y="106.5">VCC_3V3</text>
<text x="162.9" y="106">VCC_3V3</text>
<text x="204.2" y="118.7">+5V</text>
<text x="276" y="117.2">VCC_3V3</text>
<text x="222" y="136.9">SY8089A1AAC</text>
<text x="70.5" y="164.4">VCC_3V3</text>
</g>
<text font-size="2.1" fill="#000080" x="222" y="119.2">U4</text>
</svg>
